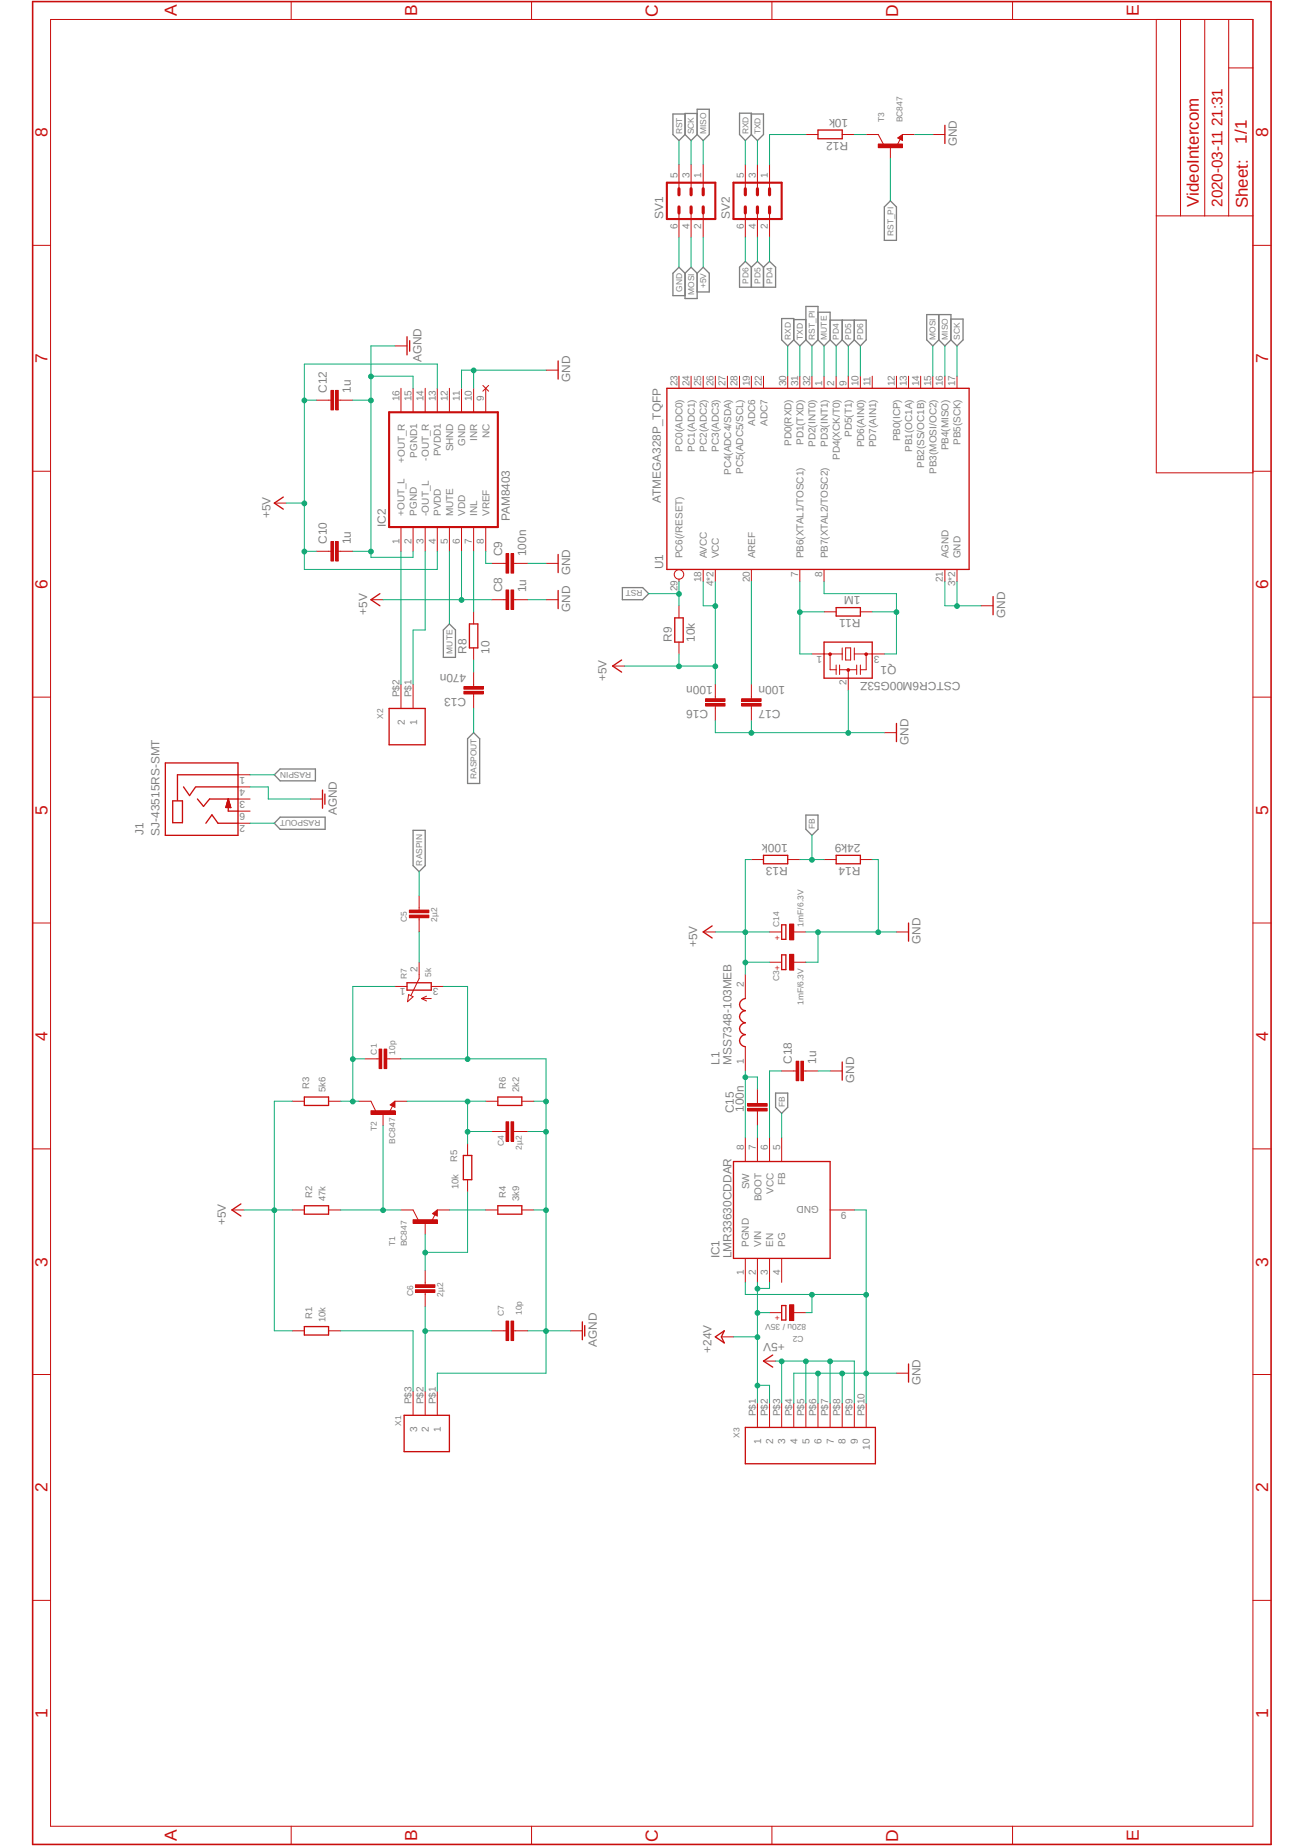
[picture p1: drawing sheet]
<svg xmlns="http://www.w3.org/2000/svg" width="210mm" height="297mm" viewBox="0 0 210 297" stroke-linecap="round" stroke-linejoin="round" font-family="sans-serif">
<path d="M5 0l199.8 297M204.9 0l-199.9 297" fill="none" stroke="#fff" stroke-width=".16"/>
<g fill="none" stroke="#808080" stroke-width=".21">
<path d="M110.2 18.3h-2v3.3l1 1 1-1M112.1 18.2h-1.9v3.4M112.1 17.6h1.9v4l-.9 1-1-1zM118.9 18.2h1.9v3.4l-1 1-.9-1zM120.8 18.3h2v3.3l-1 1-1-1M110.2 21.6l.9 1 1-1M143.2 32.3l.9 1v5.4h-1.9v-5.4zM110.2 43.9l-1-.9-1 .9v3.6h2M110.2 43.9v4.1h1.9v-4.1M110.2 43.9l.9-.9 1 .9M112.1 43.9l1-.9 .9 .9v3h-1.9M120.8 43v3.2"/>
<path d="M120.8 43l-1-1-.9 1v3.2h5.8v-3.2l-1-1-.9 1M120.8 43l1-1 1 1M122.8 43v3.2M125.7 51.2h1.9v3.5l-.9 .9-1-.9zM127.6 54.7l1 .9 1-.9M127.6 51.4h2M129.6 54.7v-5.4h1.9v5.4M129.6 54.7l1 .9 .9-.9M131.5 54.7l1 .9 1-.9M131.5 50.2h2v4.5M133.5 54.7l1 .9 .9-.9M133.5 51.5h5.8v3.2l-1 .9-.9-.9"/>
<path d="M135.4 51.5v3.2M135.4 54.7l1 .9 1-.9M137.4 51.5v3.2M151 54.7l.9 .9 1-.9M151 54.7l-1 .9-1-.9v-4.1h3.9v4.1M151 50.6v4.1M152.9 51.3h2v3.4l-1 .9-1-.9M100.1 94.5h3.2l1 1-1 .9h-3.2zM72.3 100.3l.9 1v4.4h-1.9v-4.4zM76.2 117.8l.9 1v7.2h-1.9v-7.2zM44.1 124.6l.9-.9h5.7v1.9h-5.7zM45 131.4h7.3v1.9h-7.3l-.9-.9z"/>
<path d="M66.4 133.5h2v5.7l-1 1-1-1zM129.6 131.1h1.9v2.2l-.9 1-1-1zM124.7 175.8h2v2.3l-1 .9-1-.9z"/>
</g>
<g fill="none" stroke="#c90d0c" stroke-width=".16">
<path d="M8.1 3.1h193.4v290.6h-193.4zM46.8 .3v2.8M85.5 .3v2.8M124.1 .3v2.8M162.8 .3v2.8M185.9 3.1v72.9h15.6M189.8 3.1v31.6M193.7 3.1v31.6M197.6 10.9h3.9M197.6 3.1v31.6M5.2 39.5h2.9M185.9 34.7h15.6"/>
<path d="M201.5 39.5h2.9M5.2 75.8h2.9M201.5 75.8h2.9M5.2 112.1h2.9M201.5 112.1h2.9M5.2 148.4h2.9M113.1 149.9h1.9M201.5 148.4h2.9M47 177.1h1.9M52.8 177.1h2M5.2 184.7h2.9M47 194.6h1.9"/>
<path d="M52.8 194.6h2M66.4 194.6l.8 1.5M69.6 195.2l.7-.6v.9zM69.9 195.3l-.4 1M201.5 184.7h2.9M47 214h1.9M52.8 214h2M116 215h1.9M5.2 221h2.9M201.5 221h2.9M5.2 257.3h2.9M201.5 257.3h2.9"/>
<path d="M46.8 293.7v2.9M85.5 293.7v2.9M124.1 293.7v2.9M162.8 293.7v2.9"/>
</g>
<path d="M5.2 .3h199.2v296.3h-199.2z" fill="none" stroke="#c90d0c" stroke-width=".25"/>
<path d="M114.5 148.9l-1.4 1 1.4 .9M48.9 176.4h3.9v1.4h-3.9zM48.9 193.9h3.9v1.3h-3.9zM69.9 195.2l.2-.1v.2l-.4-.1 .5-.4v.5M48.9 213.3h3.9v1.4h-3.9zM115 215l1.5-1-.5 1 .5 .9z" fill="none" stroke="#c90d0c" stroke-width=".21"/>
<path d="M66.4 196.1h3.9v.6h-3.9z" fill-rule="evenodd" fill="#c90d0c"/>
<path d="M59.6 177.1l.8 1.5M62.7 177.7l.8-.6v1zM63.1 177.8l-.4 1M64.5 194.6h1.9M66.4 196.1h3.9v.6h-3.9zM68.4 196.5v2M70.3 194.6h2" fill="none" stroke="#c90d0c" stroke-width=".16"/>
<path d="M63.1 177.7l.2-.2v.3l-.4-.1 .5-.5v.6" fill="none" stroke="#c90d0c" stroke-width=".21"/>
<path d="M59.6 178.6h3.9v.6h-3.9z" fill-rule="evenodd" fill="#c90d0c"/>
<g fill="none" stroke="#c90d0c" stroke-width=".16">
<path d="M109.2 26.5v3.9M109.2 34.2v3.9M111.1 26.5v3.9M111.1 34.2v3.9M113.1 26.5v3.9M113.1 34.2v3.9M63.5 55.6h1.9M87.8 59.5h1.9M50.9 64.3h2.3M53.2 62.8h.4v3.1h-.4zM54 62.8h.4v3.1h-.4zM54.4 64.3h2.3"/>
<path d="M64.5 62.4v3.9M66.4 62.4v3.9M68.4 62.4v3.9M70.3 62.4v3.9M72.3 62.4v3.9M74.2 62.4v3.9M76.2 62.4v3.9M77.6 62l1 .9M78.1 62.4v3.9M78.6 62l-1 .9M109.2 60.5v1.9M111.1 60.5v1.9"/>
<path d="M113.1 60.5v1.9M115 60.5v1.9M117 60.5v1.9M118.9 60.5v1.9M120.8 60.5v1.9M122.8 60.5v1.9M126.7 60.5v1.9M128.6 60.5v1.9M130.6 60.5v1.9M132.5 60.5v1.9M134.5 60.5v1.9M136.4 60.5v1.9"/>
<path d="M138.3 60.5v1.9M140.3 60.5v1.9M144.1 60.5v1.9M146.1 60.5v1.9M148 60.5v1.9M150 60.5v1.9M151.9 60.5v1.9M153.9 60.5v1.9M44.1 80.9h1.9M50.9 88.6h2.3M53.2 87.1h.4v3.1h-.4zM54 87.1h.4v3.1h-.4z"/>
<path d="M54.4 88.6h2.3M59.6 96.4h2M64.5 84.8v3.8M66.4 84.8v3.8M68.4 84.8v3.8M70.3 84.8v3.8M72.3 84.8v3.8M74.2 84.8v3.8M76.2 84.8v3.8M76.2 98.4v1.9M78.1 84.8v3.8M79.1 96.4h2.3"/>
<path d="M79.1 90.6h2.3M81.4 94.9h.4v3.1h-.4zM81.4 89h.4v3.2h-.4zM82.2 94.9h.4v3.1h-.4zM82.2 89h.4v3.2h-.4zM82.5 96.4h2.4M82.5 90.6h2.4M87.8 96.4h1.9M87.8 90.6h1.9M109.2 93.1v.4M109.2 97.4v2M113.1 91.6v1.9"/>
<path d="M115 91.6v1.9M120.8 91.6v1.9M128.6 91.6v1.9M132.5 91.6v1.9M132.5 98.4h2M138.3 98.4h2M151.9 91.6v1.9M153.9 91.6v1.9M157.7 97.4h2M74.6 110.4h3.1v.4h-3.1zM74.6 111.2h3.1v.4h-3.1zM76.2 104.2v1.9"/>
<path d="M76.2 108.1v2.3M76.2 111.6v2.3M98.5 107.1h2M109.2 103.3v1.9M113.5 112.4h3.1v.4h-3.1zM113.5 113.1h3.1v.4h-3.1zM115 110v2.4M115 113.5v2.4M119.3 112.4h3.1v.4h-3.1zM119.3 113.1h3.1v.4h-3.1zM120.8 110v2.4M120.8 113.5v2.4"/>
<path d="M132.5 105.2h2.9M133.5 105.2v2.5h1M134.5 106.9v1.6M135 107.7h2.8M135 106.9v1.6M135.4 104.2v1.9M136 104.2h.8v1.9h-.8zM136.4 107.7v1.4M137.4 105.2h2.9M137.4 104.2v1.9M137.8 106.9v1.6M138.3 106.9v1.6"/>
<path d="M139.3 105.2v2.5h-1M142.2 117.8h1.9M49.9 128.5h2M63.5 158.6h1.9M65.7 159.9l.7 .4-.9 .8zM65.8 146.3h3.2v.5h-3.2zM65.8 147.2h3.2v.4h-3.2zM67.4 144.1v2.3M67.4 147.5v2.4M67.4 154.7v2.7l-1.3 2.7M69.3 158.6h2M57.7 177.1h1.9"/>
<path d="M58.7 170.3h2.3M59.6 178.6h3.9v.6h-3.9zM61 168.7h.4v3.1h-.4zM61.6 179v2M61.8 168.7h.4v3.1h-.4zM62.1 170.3h2.4M63.5 177.1h1.9M67.8 160.6h1.5M67.8 160.6l.8 .4M68.6 160.2l-.8 .4M78.1 177.1h2M83.9 177.1h2"/>
<path d="M37.3 194.6h1.9M75.2 183.9v1.9M75.2 189.7v1.9M78.1 194.6h2M79.1 181.9h2.3M81.4 180.4h.4v3.1h-.4zM82.2 180.4h.4v3.1h-.4zM82.5 181.9h2.4M83.9 194.6h2M66.8 206.6h3.1v.4h-3.1zM66.8 207.4h3.1v.4h-3.1zM68.4 204.3v2.3"/>
<path d="M68.4 207.8v2.3M79.1 214h2.3M81.4 212.4h.4v3.2h-.4zM82.2 212.4h.4v3.2h-.4zM82.5 214h2.4M91.7 214h1.9M122.8 218.9h1.9M144.1 220.8h2"/>
<circle cx="109.2" cy="92.4" r=".76"/>
</g>
<g fill="none" stroke="#c90d0c" stroke-width=".42">
<path d="M53.4 62.8v3.1M54.2 62.8v3.1M53.4 87.1v3.1M54.2 87.1v3.1M81.6 89v3.2M81.6 94.9v3.1M82.4 89v3.2M82.4 94.9v3.1M74.6 110.6h3.1M74.6 111.4h3.1M113.5 112.6h3.1M113.5 113.3h3.1"/>
<path d="M119.3 112.6h3.1M119.3 113.3h3.1M65.8 146.6h3.2M65.8 147.4h3.2M61.2 168.7v3.1M62 168.7v3.1M81.6 180.4v3.1M82.4 180.4v3.1M66.8 206.8h3.1M66.8 207.6h3.1M81.6 212.4v3.2M82.4 212.4v3.2"/>
</g>
<g fill="none" stroke="#c90d0c" stroke-width=".21">
<path d="M65.4 54.1v3M65.9 54.8v1.7M89.7 58v3M45.6 79.9l-1.5 1 1.5 1M107.2 62.4h48.6v29.2h-48.6zM61.1 95.5l-1.5 .9 1.5 1M89.7 89.2v2.9M89.7 95v2.9M108.5 99.4h1.4v3.9h-1.4zM134.5 97.7h3.8v1.4h-3.8zM159.7 95.9v2.9M75.5 100.3h1.3v3.9h-1.3z"/>
<path d="M99.9 106.1l-1.4 1 1.4 1M132.5 103.3h7.8v5.8h-7.8zM144.1 116.3v3M51.9 127v3M52.2 127.7v1.6M65.4 158h3.9v1.2h-3.9zM80.1 176.4h3.8v1.4h-3.8zM38.7 193.6l-1.4 1 1.4 .9M74.5 185.8h1.4v3.9h-1.4zM80.1 193.9h3.8v1.3h-3.8zM93.6 212.6v2.8M94 213.1v1.7"/>
<path d="M124.2 217.9l-1.4 1 1.4 .9M146.1 219.3v2.9"/>
</g>
<path d="M107.2 29.4h7.8v5.8h-7.8zM62.6 66.3h17.5v18.5h-17.5z" fill="none" stroke="#c90d0c" stroke-width=".34"/>
<path d="M109.2 30.4v.9M109.2 33.3v.9M111.1 30.4v.9M111.1 33.3v.9M113.1 30.4v.9M113.1 33.3v.9" fill="none" stroke="#c90d0c" stroke-width=".51"/>
<circle cx="133.5" cy="105.2" r=".21" fill="#c90d0c"/>
<circle cx="133.5" cy="105.2" r=".21" fill="none" stroke="#c90d0c" stroke-width=".16"/>
<circle cx="139.3" cy="105.2" r=".21" fill="#c90d0c"/>
<circle cx="139.3" cy="105.2" r=".21" fill="none" stroke="#c90d0c" stroke-width=".16"/>
<circle cx="136.4" cy="107.7" r=".21" fill="#c90d0c"/>
<g fill="none" stroke="#c90d0c" stroke-width=".16">
<path d="M64.5 110v3.9M66.4 110v3.9M130.6 105.2h1.9M136.4 109.1v1.9M140.3 105.2h1.9M38.3 124.6h1.9M38.3 132.4h1.9M38.3 128.5h1.9M38.3 126.5h1.9M38.3 130.4h1.9M119.8 182.9v3.9M121.8 182.9v3.9"/>
<path d="M123.7 182.9v3.9M125.7 182.9v3.9M133.5 194.6h3.9M119.8 202.4v3.8M121.8 202.4v3.8M123.7 202.4v3.8M125.7 202.4v3.8M66.4 223.7v3.9M68.4 223.7v3.9M70.3 223.7v3.9M121.8 225.6v3.9M123.7 225.6v3.9"/>
<path d="M125.7 225.6v3.9M127.6 225.6v3.9M129.6 225.6v3.9M131.5 225.6v3.9M133.5 225.6v3.9M135.4 225.6v3.9M137.4 225.6v3.9M139.3 225.6v3.9"/>
<circle cx="136.4" cy="107.7" r=".21"/>
</g>
<g fill="none" stroke="#c90d0c" stroke-width=".21">
<path d="M62.6 113.9h5.8v5.9h-5.8zM26.6 122.7h11.7v11.6h-11.7zM27.8 128.8h1.5v3.5h-1.5zM29.5 126.5l1 1.4 1-1.4M31.5 126.5h6.8M31.7 128.5l1 1.2 1-1.2h4.6M33.1 132.4l1-1.4 1 1.4h3.2M36.4 129.4v.4M36.6 129v.8M36.7 128.5l.4 1.3h-.8zM36.7 128.5v1.9h1.6M36.8 128.9v.9"/>
<path d="M37 129.4v.4M37.1 129.8v.1M38.3 124.6h-9.8v4.1M117.9 186.8h15.6v15.6h-15.6zM125.7 209.9h.7v2.4h-.7zM65 227.6h7.3v5.8h-7.3zM119.8 229.5h21v5.9h-21z"/>
</g>
<path d="M127 209.8h.6v2.5h-.6z" fill-rule="evenodd" fill="#c90d0c"/>
<path d="M123.7 211.1h2M127 209.8h.6v2.5h-.6zM127.6 211.1h2" fill="none" stroke="#c90d0c" stroke-width=".16"/>
<path d="M125.7 153.5h.7v2.4h-.7z" fill="none" stroke="#c90d0c" stroke-width=".21"/>
<path d="M127 153.5h.6v2.5h-.6z" fill-rule="evenodd" fill="#c90d0c"/>
<path d="M123.7 154.7h2M127 153.5h.6v2.5h-.6zM127.6 154.7h2" fill="none" stroke="#c90d0c" stroke-width=".16"/>
<path d="M125.7 148.7h.7v2.3h-.7z" fill="none" stroke="#c90d0c" stroke-width=".21"/>
<path d="M127 148.6h.6v2.5h-.6z" fill-rule="evenodd" fill="#c90d0c"/>
<path d="M141.2 21.6l.8 1.6M144.4 22.2l.7-.6v1zM144.7 22.4l-.4 .9M123.7 149.9h2M127 148.6h.6v2.5h-.6zM127.6 149.9h2M144.1 149.9h2" fill="none" stroke="#c90d0c" stroke-width=".16"/>
<path d="M144.7 22.2l.2-.1v.3l-.4-.2 .5-.4v.6M146.1 148.4v2.9" fill="none" stroke="#c90d0c" stroke-width=".21"/>
<path d="M141.2 23.2h3.9v.5h-3.9z" fill-rule="evenodd" fill="#c90d0c"/>
<g fill="none" stroke="#c90d0c" stroke-width=".16">
<path d="M119.8 26.5v3.9M119.8 34.2v3.9M121.8 26.5v3.9M121.8 34.2v3.9M123.7 26.5v3.9M123.7 34.2v3.9M129.6 21.6h1.9M135.4 21.6h2M139.3 21.6h1.9M141.2 23.2h3.9v.5h-3.9zM143.2 23.5v2M145.1 21.6h2"/>
<path d="M150 21.6h1.9M120.8 138.2h2M126.7 138.2h1.9M132.5 138.2h2M138.3 138.2h2M119.8 156.7v3.9M119.8 168.3v3.9M120.2 178.2h3.2v.4h-3.2zM120.2 177.5h3.2v.4h-3.2zM121.8 175.1v2.4M121.8 178.6v2.4M125.7 172.2h2.3"/>
<path d="M128 170.6h.4v3.2h-.4zM128.8 170.6h.4v3.2h-.4zM129.2 172.2h2.3M133.5 172.2h1.9"/>
</g>
<path d="M131.5 20.9h3.9v1.4h-3.9zM151.9 20.2v2.9M122.8 137.5h3.9v1.4h-3.9zM134.5 137.5h3.8v1.4h-3.8zM119.8 160.6a.97 .97 0 0 0-.9 .9 .97 .97 0 0 0 .9 1 .97 .97 0 0 0-.9 1 .97 .97 0 0 0 .9 1 .95 .95 0 0 0-.9 .9 .95 .95 0 0 0 .9 1 .97 .97 0 0 0-.9 .9 .97 .97 0 0 0 .9 1M135.4 170.8v2.9" fill="none" stroke="#c90d0c" stroke-width=".21"/>
<path d="M120.2 178.4h3.2M120.2 177.7h3.2M128.2 170.6v3.2M129 170.6v3.2" fill="none" stroke="#c90d0c" stroke-width=".42"/>
<path d="M117.9 29.4h7.8v5.8h-7.8z" fill="none" stroke="#c90d0c" stroke-width=".34"/>
<path d="M119.8 30.4v.9M119.8 33.3v.9M121.8 30.4v.9M121.8 33.3v.9M123.7 30.4v.9M123.7 33.3v.9" fill="none" stroke="#c90d0c" stroke-width=".51"/>
<path d="M74.2 62.4v-2.9h2v2.9" fill="none" stroke="#0dab76" stroke-width=".16"/>
<circle cx="76.2" cy="59.6" r=".38" fill="#0dab76"/>
<g fill="none" stroke="#0dab76" stroke-width=".16">
<path d="M76.2 59.5h11.6M84.9 90.6h2.9M84.9 96.4h2.9M115 115.9v1.9h27.2M120.8 115.9v1.9"/>
<circle cx="76.2" cy="59.6" r=".38"/>
</g>
<circle cx="120.8" cy="117.9" r=".38" fill="#0dab76"/>
<g fill="none" stroke="#0dab76" stroke-width=".16">
<path d="M136.4 111v6.8"/>
<circle cx="120.8" cy="117.9" r=".38"/>
</g>
<circle cx="136.4" cy="117.9" r=".38" fill="#0dab76"/>
<g fill="none" stroke="#0dab76" stroke-width=".16">
<path d="M151.9 93.5v3.9h5.8M153.9 93.5v3.9"/>
<circle cx="136.4" cy="117.9" r=".38"/>
</g>
<circle cx="153.9" cy="97.5" r=".38" fill="#0dab76"/>
<g fill="none" stroke="#0dab76" stroke-width=".16">
<path d="M127.6 225.6v-4.8h3.9v4.8M139.3 220.8h4.8"/>
<circle cx="153.9" cy="97.5" r=".38"/>
</g>
<circle cx="131.5" cy="220.9" r=".38" fill="#0dab76"/>
<g fill="none" stroke="#0dab76" stroke-width=".16">
<path d="M131.5 220.8h3.9v4.8"/>
<circle cx="131.5" cy="220.9" r=".38"/>
</g>
<circle cx="135.4" cy="220.9" r=".38" fill="#0dab76"/>
<g fill="none" stroke="#0dab76" stroke-width=".16">
<path d="M135.4 220.8h3.9"/>
<circle cx="135.4" cy="220.9" r=".38"/>
</g>
<circle cx="139.3" cy="220.9" r=".38" fill="#0dab76"/>
<g fill="none" stroke="#0dab76" stroke-width=".16">
<path d="M119.8 206.2v2h19.5v17.4"/>
<circle cx="139.3" cy="220.9" r=".38"/>
</g>
<circle cx="139.3" cy="208.2" r=".38" fill="#0dab76"/>
<g fill="none" stroke="#0dab76" stroke-width=".16">
<path d="M137.4 194.6h1.9v13.6M130.6 208.2v2.9h-1"/>
<circle cx="139.3" cy="208.2" r=".38"/>
</g>
<circle cx="130.6" cy="208.2" r=".38" fill="#0dab76"/>
<g fill="none" stroke="#0dab76" stroke-width=".16">
<path d="M129.6 149.9h1.9v4.8h-1.9"/>
<circle cx="130.6" cy="208.2" r=".38"/>
</g>
<circle cx="131.5" cy="149.9" r=".38" fill="#0dab76"/>
<g fill="none" stroke="#0dab76" stroke-width=".16">
<path d="M140.3 138.2h.9v11.7M131.5 149.9h12.6"/>
<circle cx="131.5" cy="149.9" r=".38"/>
</g>
<circle cx="141.2" cy="149.9" r=".38" fill="#0dab76"/>
<g fill="none" stroke="#0dab76" stroke-width=".16">
<path d="M109.2 38.1v4.9M147.1 21.6h2.9M47 177.1h-2.9v36.9M131.5 172.2h2M44.1 194.6h2.9"/>
<circle cx="141.2" cy="149.9" r=".38"/>
</g>
<circle cx="44.1" cy="194.6" r=".38" fill="#0dab76"/>
<g fill="none" stroke="#0dab76" stroke-width=".16">
<path d="M39.2 194.6h4.9M44.1 214h2.9M124.7 218.9h12.7M125.7 218.9v6.7"/>
<circle cx="44.1" cy="194.6" r=".38"/>
</g>
<circle cx="125.7" cy="218.9" r=".38" fill="#0dab76"/>
<g fill="none" stroke="#0dab76" stroke-width=".16">
<path d="M129.6 218.9v6.7"/>
<circle cx="125.7" cy="218.9" r=".38"/>
</g>
<circle cx="129.6" cy="218.9" r=".38" fill="#0dab76"/>
<g fill="none" stroke="#0dab76" stroke-width=".16">
<path d="M133.5 218.9v6.7M137.4 218.9v6.7"/>
<circle cx="129.6" cy="218.9" r=".38"/>
</g>
<circle cx="133.5" cy="218.9" r=".38" fill="#0dab76"/>
<g fill="none" stroke="#0dab76" stroke-width=".16">
<path d="M70.3 62.4v-3.9h-21.4v22.4h-2.9M48.9 88.6v3h21.4v-3"/>
<circle cx="133.5" cy="218.9" r=".38"/>
</g>
<circle cx="48.9" cy="80.9" r=".38" fill="#0dab76"/>
<g fill="none" stroke="#0dab76" stroke-width=".16">
<path d="M48.9 80.9v7.7h2"/>
<circle cx="48.9" cy="80.9" r=".38"/>
</g>
<circle cx="48.9" cy="88.7" r=".38" fill="#0dab76"/>
<g fill="none" stroke="#0dab76" stroke-width=".16">
<path d="M48.9 64.3h2"/>
<circle cx="48.9" cy="88.7" r=".38"/>
</g>
<circle cx="48.9" cy="64.4" r=".38" fill="#0dab76"/>
<g fill="none" stroke="#0dab76" stroke-width=".16">
<path d="M61.6 96.4h17.5M74.2 88.6v7.8"/>
<circle cx="48.9" cy="64.4" r=".38"/>
</g>
<circle cx="74.2" cy="96.5" r=".38" fill="#0dab76"/>
<g fill="none" stroke="#0dab76" stroke-width=".16">
<path d="M100.5 107.1h14.5M109.2 105.2v1.9"/>
<circle cx="74.2" cy="96.5" r=".38"/>
</g>
<circle cx="109.2" cy="107.1" r=".38" fill="#0dab76"/>
<g fill="none" stroke="#0dab76" stroke-width=".16">
<path d="M115 93.5v16.5"/>
<circle cx="109.2" cy="107.1" r=".38"/>
</g>
<circle cx="115" cy="107.1" r=".38" fill="#0dab76"/>
<g fill="none" stroke="#0dab76" stroke-width=".16">
<path d="M113.1 93.5v3.9h1.9"/>
<circle cx="115" cy="107.1" r=".38"/>
</g>
<circle cx="115" cy="97.5" r=".38" fill="#0dab76"/>
<g fill="none" stroke="#0dab76" stroke-width=".16">
<path d="M120.8 138.2h-1v18.5M119.8 149.9h3.9M119.8 154.7h3.9"/>
<circle cx="115" cy="97.5" r=".38"/>
</g>
<circle cx="119.8" cy="154.8" r=".38" fill="#0dab76"/>
<circle cx="119.8" cy="154.8" r=".38" fill="none" stroke="#0dab76" stroke-width=".16"/>
<circle cx="119.8" cy="149.9" r=".38" fill="#0dab76"/>
<g fill="none" stroke="#0dab76" stroke-width=".16">
<path d="M113.1 38.1v4.9M115 149.9h4.8M54.8 194.6h9.7M61.6 181v13.6"/>
<circle cx="119.8" cy="149.9" r=".38"/>
</g>
<circle cx="61.6" cy="194.6" r=".38" fill="#0dab76"/>
<g fill="none" stroke="#0dab76" stroke-width=".16">
<path d="M54.8 177.1h2.9M58.7 170.3h-2v6.8"/>
<circle cx="61.6" cy="194.6" r=".38"/>
</g>
<circle cx="56.7" cy="177.1" r=".38" fill="#0dab76"/>
<g fill="none" stroke="#0dab76" stroke-width=".16">
<path d="M63.5 158.6h-6.8v11.7"/>
<circle cx="56.7" cy="177.1" r=".38"/>
</g>
<circle cx="56.7" cy="170.3" r=".38" fill="#0dab76"/>
<g fill="none" stroke="#0dab76" stroke-width=".16">
<path d="M65.4 177.1h12.7M75.2 177.1v6.8"/>
<circle cx="56.7" cy="170.3" r=".38"/>
</g>
<circle cx="75.2" cy="177.1" r=".38" fill="#0dab76"/>
<g fill="none" stroke="#0dab76" stroke-width=".16">
<path d="M75.2 181.9h3.9"/>
<circle cx="75.2" cy="177.1" r=".38"/>
</g>
<circle cx="75.2" cy="182" r=".38" fill="#0dab76"/>
<g fill="none" stroke="#0dab76" stroke-width=".16">
<path d="M68.4 198.5v5.8M75.2 191.6v9.8h-6.8"/>
<circle cx="75.2" cy="182" r=".38"/>
</g>
<circle cx="68.4" cy="201.4" r=".38" fill="#0dab76"/>
<g fill="none" stroke="#0dab76" stroke-width=".16">
<path d="M67.4 149.9v4.8M72.3 194.6h5.8M68.4 214h10.7M68.4 210.1v13.6"/>
<circle cx="68.4" cy="201.4" r=".38"/>
</g>
<circle cx="68.4" cy="214" r=".38" fill="#0dab76"/>
<g fill="none" stroke="#0dab76" stroke-width=".16">
<path d="M119.8 22.6v3.9M121.8 22.6v3.9M126.7 55.6v4.9M128.6 55.6v4.9M132.5 55.6v4.9M72.3 88.6v11.7M76.2 88.6v9.8M78.1 88.6v2h1M128.6 93.5v11.7h2M128.6 98.4h3.9M76.2 106.1v2M54.8 214h11.6v9.7"/>
<circle cx="68.4" cy="214" r=".38"/>
</g>
<circle cx="128.6" cy="98.4" r=".38" fill="#0dab76"/>
<g fill="none" stroke="#0dab76" stroke-width=".16">
<path d="M132.5 93.5v2h11.6v9.7h-1.9M140.3 98.4h3.8"/>
<circle cx="128.6" cy="98.4" r=".38"/>
</g>
<circle cx="144.1" cy="98.4" r=".38" fill="#0dab76"/>
<g fill="none" stroke="#0dab76" stroke-width=".16">
<path d="M111.1 38.1v4.9M113.1 22.6v3.9M150 55.6v4.9M151.9 55.6v4.9M120.8 93.5v16.5M40.2 124.6h3.9M67.4 140.2v3.9M85.9 194.6h1.9v19.4M84.9 214h6.8"/>
<circle cx="144.1" cy="98.4" r=".38"/>
</g>
<circle cx="87.8" cy="214" r=".38" fill="#0dab76"/>
<circle cx="87.8" cy="214" r=".38" fill="none" stroke="#0dab76" stroke-width=".16"/>
<circle cx="87.8" cy="194.6" r=".38" fill="#0dab76"/>
<g fill="none" stroke="#0dab76" stroke-width=".16">
<path d="M84.9 181.9h2.9v12.7"/>
<circle cx="87.8" cy="194.6" r=".38"/>
</g>
<circle cx="87.8" cy="182" r=".38" fill="#0dab76"/>
<g fill="none" stroke="#0dab76" stroke-width=".16">
<path d="M85.9 177.1h1.9v4.8"/>
<circle cx="87.8" cy="182" r=".38"/>
</g>
<circle cx="87.8" cy="177.1" r=".38" fill="#0dab76"/>
<g fill="none" stroke="#0dab76" stroke-width=".16">
<path d="M71.3 158.6h3.9v11.7M64.5 170.3h23.3"/>
<circle cx="87.8" cy="177.1" r=".38"/>
</g>
<circle cx="75.2" cy="170.3" r=".38" fill="#0dab76"/>
<g fill="none" stroke="#0dab76" stroke-width=".16">
<path d="M63.5 55.6h-3.9v34h6.8v-1M59.6 60.5h6.8v1.9M87.8 170.3v6.8M87.8 214v6.8h-17.5v2.9"/>
<circle cx="75.2" cy="170.3" r=".38"/>
</g>
<circle cx="59.6" cy="60.5" r=".38" fill="#0dab76"/>
<g fill="none" stroke="#0dab76" stroke-width=".16">
<path d="M56.7 64.3h2.9"/>
<circle cx="59.6" cy="60.5" r=".38"/>
</g>
<circle cx="59.6" cy="64.4" r=".38" fill="#0dab76"/>
<g fill="none" stroke="#0dab76" stroke-width=".16">
<path d="M56.7 88.6h2.9"/>
<circle cx="59.6" cy="64.4" r=".38"/>
</g>
<circle cx="59.6" cy="88.7" r=".38" fill="#0dab76"/>
<g fill="none" stroke="#0dab76" stroke-width=".16">
<path d="M76.2 113.9v3.9M40.2 126.5h2.9v2h6.8M40.2 132.4h3.9M119.8 172.2v10.7M119.8 173.2h2v1.9"/>
<circle cx="59.6" cy="88.7" r=".38"/>
</g>
<circle cx="119.8" cy="173.2" r=".38" fill="#0dab76"/>
<g fill="none" stroke="#0dab76" stroke-width=".16">
<path d="M117.9 215h3.9v10.6M121.8 222.8h1.9v2.8"/>
<circle cx="119.8" cy="173.2" r=".38"/>
</g>
<circle cx="121.8" cy="222.8" r=".38" fill="#0dab76"/>
<g fill="none" stroke="#0dab76" stroke-width=".16">
<path d="M121.8 206.2v1"/>
<circle cx="121.8" cy="222.8" r=".38"/>
</g>
<circle cx="121.8" cy="215" r=".38" fill="#0dab76"/>
<g fill="none" stroke="#0dab76" stroke-width=".16">
<path d="M121.8 207.2v7.8M121.8 211.1h1.9"/>
<circle cx="121.8" cy="215" r=".38"/>
</g>
<circle cx="121.8" cy="211.1" r=".38" fill="#0dab76"/>
<g fill="none" stroke="#0dab76" stroke-width=".16">
<path d="M123.7 206.2v1h-1.9"/>
<circle cx="121.8" cy="211.1" r=".38"/>
</g>
<circle cx="121.8" cy="207.2" r=".38" fill="#0dab76"/>
<g fill="none" stroke="#0dab76" stroke-width=".16">
<path d="M129.6 21.6h-5.9v4.9M137.4 21.6h1.9M68.4 88.6v12.7h-2v8.7M128.6 138.2h3.9M130.6 134.3v3.9M125.7 179v3.9M121.8 181v1.9"/>
<circle cx="121.8" cy="207.2" r=".38"/>
</g>
<circle cx="130.6" cy="138.3" r=".38" fill="#0dab76"/>
<g fill="none" stroke="#0dab76" stroke-width=".16">
<path d="M109.2 22.6v3.9M111.1 22.6v3.9M143.2 25.5v6.8M130.6 55.6v4.9M153.9 55.6v4.9M104.3 95.5h4.9M109.2 93.5v3.9M125.7 172.2h-2v10.7"/>
<circle cx="130.6" cy="138.3" r=".38"/>
</g>
<circle cx="109.2" cy="95.5" r=".38" fill="#0dab76"/>
<g fill="none" stroke="#0dab76" stroke-width=".16">
<path d="M119.8 38.1v3.9M121.8 38.1v3.9M123.7 38.1v3.9M134.5 55.6v4.9M136.4 55.6v4.9M138.3 55.6v4.9M64.5 88.6v21.4"/>
<circle cx="109.2" cy="95.5" r=".38"/>
</g>
<g font-size="2.8" fill="#c90d0c">
<text x="28.5" y="2.6" transform="rotate(-90 28.5 2.6)">A</text>
<text x="67.1" y="2.6" transform="rotate(-90 67.1 2.6)">B</text>
<text x="105.8" y="2.7" transform="rotate(-90 105.8 2.7)">C</text>
<text x="144.4" y="2.7" transform="rotate(-90 144.4 2.7)">D</text>
<text x="183.1" y="2.6" transform="rotate(-90 183.1 2.6)">E</text>
<text x="7.7" y="22.1" transform="rotate(-90 7.7 22.1)">8</text>
<text x="203.9" y="22.1" transform="rotate(-90 203.9 22.1)">8</text>
<text x="7.7" y="58.4" transform="rotate(-90 7.7 58.4)">7</text>
<text x="203.9" y="58.4" transform="rotate(-90 203.9 58.4)">7</text>
<text x="7.7" y="94.7" transform="rotate(-90 7.7 94.7)">6</text>
<text x="203.9" y="94.7" transform="rotate(-90 203.9 94.7)">6</text>
<text x="7.7" y="131" transform="rotate(-90 7.7 131)">5</text>
<text x="203.9" y="131" transform="rotate(-90 203.9 131)">5</text>
<text x="7.7" y="167.3" transform="rotate(-90 7.7 167.3)">4</text>
<text x="203.9" y="167.3" transform="rotate(-90 203.9 167.3)">4</text>
<text x="7.7" y="203.7" transform="rotate(-90 7.7 203.7)">3</text>
<text x="203.9" y="203.7" transform="rotate(-90 203.9 203.7)">3</text>
<text x="7.7" y="239.9" transform="rotate(-90 7.7 239.9)">2</text>
<text x="203.9" y="239.9" transform="rotate(-90 203.9 239.9)">2</text>
<text x="7.7" y="276.3" transform="rotate(-90 7.7 276.3)">1</text>
<text x="203.9" y="276.3" transform="rotate(-90 203.9 276.3)">1</text>
<text x="28.5" y="296.1" transform="rotate(-90 28.5 296.1)">A</text>
<text x="67.1" y="296.1" transform="rotate(-90 67.1 296.1)">B</text>
<text x="105.8" y="296.2" transform="rotate(-90 105.8 296.2)">C</text>
<text x="144.4" y="296.2" transform="rotate(-90 144.4 296.2)">D</text>
<text x="183.1" y="296.1" transform="rotate(-90 183.1 296.1)">E</text>
</g>
<g font-size="2.7" fill="#c90d0c">
<text x="200.5" y="23.1" transform="rotate(-90 200.5 23.1)">1/1</text>
<text x="192.7" y="33.3" transform="rotate(-90 192.7 33.3)">VideoIntercom</text>
<text x="200.6" y="33.5" transform="rotate(-90 200.6 33.5)">Sheet:</text>
</g>
<text font-size="2.5" fill="#c90d0c" x="196.6" y="33.3" transform="rotate(-90 196.6 33.3)">2020-03-11 21:31</text>
<g font-size="1.9" fill="#808080">
<text x="136.4" y="19.1" transform="rotate(-180 136.4 19.1)">10k</text>
<text x="136.4" y="22.8" transform="rotate(-180 136.4 22.8)">R12</text>
<text x="153.9" y="23.5" transform="rotate(-90 153.9 23.5)">GND</text>
<text x="106.6" y="35.2" transform="rotate(-90 106.6 35.2)">SV1</text>
<text x="117.3" y="35.2" transform="rotate(-90 117.3 35.2)">SV2</text>
<text x="67.8" y="58.2" transform="rotate(-90 67.8 58.2)">AGND</text>
<text x="52.5" y="63.2" transform="rotate(-90 52.5 63.2)">C12</text>
<text x="56.4" y="63.2" transform="rotate(-90 56.4 63.2)">1u</text>
<text x="91.7" y="61.5" transform="rotate(-90 91.7 61.5)">GND</text>
<text x="43.5" y="83.4" transform="rotate(-90 43.5 83.4)">+5V</text>
<text x="82" y="83.8" transform="rotate(-90 82 83.8)">PAM8403</text>
<text x="106.3" y="80.9" transform="rotate(-90 106.3 80.9)">ATMEGA328P_TQFP</text>
<text x="52.5" y="87.5" transform="rotate(-90 52.5 87.5)">C10</text>
<text x="56.4" y="87.5" transform="rotate(-90 56.4 87.5)">1u</text>
<text x="62.1" y="84.7" transform="rotate(-90 62.1 84.7)">IC2</text>
<text x="80.7" y="89.4" transform="rotate(-90 80.7 89.4)">C9</text>
<text x="84.6" y="89.4" transform="rotate(-90 84.6 89.4)">100n</text>
<text x="80.7" y="95.2" transform="rotate(-90 80.7 95.2)">C8</text>
<text x="84.6" y="95.2" transform="rotate(-90 84.6 95.2)">1u</text>
<text x="91.7" y="92.5" transform="rotate(-90 91.7 92.5)">GND</text>
<text x="106.6" y="91.6" transform="rotate(-90 106.6 91.6)">U1</text>
<text x="138.3" y="95.8" transform="rotate(-180 138.3 95.8)">1M</text>
<text x="59.1" y="98.9" transform="rotate(-90 59.1 98.9)">+5V</text>
<text x="91.7" y="98.4" transform="rotate(-90 91.7 98.4)">GND</text>
<text x="138.3" y="99.5" transform="rotate(-180 138.3 99.5)">R11</text>
<text x="161.6" y="99.4" transform="rotate(-90 161.6 99.4)">GND</text>
<text x="75" y="105.2" transform="rotate(-90 75 105.2)">R8</text>
<text x="78.7" y="105.2" transform="rotate(-90 78.7 105.2)">10</text>
<text x="108" y="103.2" transform="rotate(-90 108 103.2)">R9</text>
<text x="111.7" y="103.2" transform="rotate(-90 111.7 103.2)">10k</text>
<text x="144.1" y="107.1" transform="rotate(-180 144.1 107.1)">Q1</text>
<text x="75" y="108.4" transform="rotate(-180 75 108.4)">470n</text>
<text x="75" y="112.3" transform="rotate(-180 75 112.3)">C13</text>
<text x="97.5" y="109.6" transform="rotate(-90 97.5 109.6)">+5V</text>
<text x="114.6" y="110.3" transform="rotate(-180 114.6 110.3)">100n</text>
<text x="126.2" y="110.3" transform="rotate(-180 126.2 110.3)">100n</text>
<text x="154.4" y="109.6" transform="rotate(-180 154.4 109.6)">CSTCR6M00G53Z</text>
<text x="113.9" y="114.2" transform="rotate(-180 113.9 114.2)">C16</text>
<text x="125.5" y="114.2" transform="rotate(-180 125.5 114.2)">C17</text>
<text x="146.1" y="119.8" transform="rotate(-90 146.1 119.8)">GND</text>
<text x="54.2" y="131.1" transform="rotate(-90 54.2 131.1)">AGND</text>
<text x="23.1" y="134.3" transform="rotate(-90 23.1 134.3)">J1</text>
<text x="25.7" y="134.4" transform="rotate(-90 25.7 134.4)">SJ-43515RS-SMT</text>
<text x="126.7" y="135.7" transform="rotate(-180 126.7 135.7)">100k</text>
<text x="138.3" y="135.7" transform="rotate(-180 138.3 135.7)">24k9</text>
<text x="126.7" y="139.4" transform="rotate(-180 126.7 139.4)">R13</text>
<text x="138.3" y="139.4" transform="rotate(-180 138.3 139.4)">R14</text>
<text x="112.1" y="152.3" transform="rotate(-90 112.1 152.3)">+5V</text>
<text x="148" y="151.8" transform="rotate(-90 148 151.8)">GND</text>
<text x="115.7" y="171.2" transform="rotate(-90 115.7 171.2)">L1</text>
<text x="117.6" y="171.2" transform="rotate(-90 117.6 171.2)">MSS7348-103MEB</text>
<text x="127.3" y="171.1" transform="rotate(-90 127.3 171.1)">C18</text>
<text x="131.2" y="171.1" transform="rotate(-90 131.2 171.1)">1u</text>
<text x="118" y="179" transform="rotate(-90 118 179)">C15</text>
<text x="119.6" y="178.8" transform="rotate(-90 119.6 178.8)">100n</text>
<text x="137.4" y="174.2" transform="rotate(-90 137.4 174.2)">GND</text>
<text x="36.3" y="197" transform="rotate(-90 36.3 197)">+5V</text>
<text x="115.7" y="202.4" transform="rotate(-90 115.7 202.4)">IC1</text>
<text x="117.6" y="202.4" transform="rotate(-90 117.6 202.4)">LMR33630CDDAR</text>
<text x="126.2" y="215.9" transform="rotate(-180 126.2 215.9)">+5V</text>
<text x="96" y="216.6" transform="rotate(-90 96 216.6)">AGND</text>
<text x="114.4" y="217.5" transform="rotate(-90 114.4 217.5)">+24V</text>
<text x="148" y="222.8" transform="rotate(-90 148 222.8)">GND</text>
</g>
<g font-size="1.6" fill="#808080">
<text x="108.9" y="28.6" transform="rotate(-90 108.9 28.6)">5</text>
<text x="110.9" y="28.6" transform="rotate(-90 110.9 28.6)">3</text>
<text x="112.8" y="28.6" transform="rotate(-90 112.8 28.6)">1</text>
<text x="119.6" y="28.6" transform="rotate(-90 119.6 28.6)">5</text>
<text x="121.5" y="28.6" transform="rotate(-90 121.5 28.6)">3</text>
<text x="123.5" y="28.6" transform="rotate(-90 123.5 28.6)">1</text>
<text x="108.9" y="36.9" transform="rotate(-90 108.9 36.9)">6</text>
<text x="110.9" y="36.9" transform="rotate(-90 110.9 36.9)">4</text>
<text x="112.8" y="36.9" transform="rotate(-90 112.8 36.9)">2</text>
<text x="119.6" y="36.9" transform="rotate(-90 119.6 36.9)">6</text>
<text x="121.5" y="36.9" transform="rotate(-90 121.5 36.9)">4</text>
<text x="123.5" y="36.9" transform="rotate(-90 123.5 36.9)">2</text>
<text x="64.2" y="64.5" transform="rotate(-90 64.2 64.5)">16</text>
<text x="66.2" y="64.5" transform="rotate(-90 66.2 64.5)">15</text>
<text x="68.1" y="64.5" transform="rotate(-90 68.1 64.5)">14</text>
<text x="70.1" y="64.5" transform="rotate(-90 70.1 64.5)">13</text>
<text x="72" y="64.5" transform="rotate(-90 72 64.5)">12</text>
<text x="74" y="64.5" transform="rotate(-90 74 64.5)">11</text>
<text x="75.9" y="64.5" transform="rotate(-90 75.9 64.5)">10</text>
<text x="77.8" y="64.5" transform="rotate(-90 77.8 64.5)">9</text>
<text x="108.9" y="62.1" transform="rotate(-90 108.9 62.1)">23</text>
<text x="110.9" y="62.1" transform="rotate(-90 110.9 62.1)">24</text>
<text x="112.8" y="62.1" transform="rotate(-90 112.8 62.1)">25</text>
<text x="114.7" y="62.1" transform="rotate(-90 114.7 62.1)">26</text>
<text x="116.7" y="62.1" transform="rotate(-90 116.7 62.1)">27</text>
<text x="118.6" y="62.1" transform="rotate(-90 118.6 62.1)">28</text>
<text x="120.6" y="62.1" transform="rotate(-90 120.6 62.1)">19</text>
<text x="122.5" y="62.1" transform="rotate(-90 122.5 62.1)">22</text>
<text x="126.4" y="62.1" transform="rotate(-90 126.4 62.1)">30</text>
<text x="128.3" y="62.1" transform="rotate(-90 128.3 62.1)">31</text>
<text x="130.3" y="62.1" transform="rotate(-90 130.3 62.1)">32</text>
<text x="132.2" y="62.1" transform="rotate(-90 132.2 62.1)">1</text>
<text x="134.1" y="62.1" transform="rotate(-90 134.1 62.1)">2</text>
<text x="136.1" y="62.1" transform="rotate(-90 136.1 62.1)">9</text>
<text x="138" y="62.1" transform="rotate(-90 138 62.1)">10</text>
<text x="140" y="62.1" transform="rotate(-90 140 62.1)">11</text>
<text x="143.9" y="62.1" transform="rotate(-90 143.9 62.1)">12</text>
<text x="145.8" y="62.1" transform="rotate(-90 145.8 62.1)">13</text>
<text x="147.8" y="62.1" transform="rotate(-90 147.8 62.1)">14</text>
<text x="149.7" y="62.1" transform="rotate(-90 149.7 62.1)">15</text>
<text x="151.6" y="62.1" transform="rotate(-90 151.6 62.1)">16</text>
<text x="153.6" y="62.1" transform="rotate(-90 153.6 62.1)">17</text>
<text x="74.8" y="71.7" transform="rotate(-90 74.8 71.7)">GND</text>
<text x="76.7" y="70.9" transform="rotate(-90 76.7 70.9)">INR</text>
<text x="78.7" y="70.4" transform="rotate(-90 78.7 70.4)">NC</text>
<text x="121.4" y="68.4" transform="rotate(-90 121.4 68.4)">ADC6</text>
<text x="123.4" y="68.4" transform="rotate(-90 123.4 68.4)">ADC7</text>
<text x="127.2" y="71.7" transform="rotate(-90 127.2 71.7)">PD0(RXD)</text>
<text x="129.2" y="71.6" transform="rotate(-90 129.2 71.6)">PD1(TXD)</text>
<text x="131.1" y="71.9" transform="rotate(-90 131.1 71.9)">PD2(INT0)</text>
<text x="133.1" y="71.9" transform="rotate(-90 133.1 71.9)">PD3(INT1)</text>
<text x="137" y="70.3" transform="rotate(-90 137 70.3)">PD5(T1)</text>
<text x="138.9" y="72" transform="rotate(-90 138.9 72)">PD6(AIN0)</text>
<text x="140.9" y="72" transform="rotate(-90 140.9 72)">PD7(AIN1)</text>
<text x="144.7" y="71" transform="rotate(-90 144.7 71)">PB0(ICP)</text>
<text x="154.5" y="71.6" transform="rotate(-90 154.5 71.6)">PB5(SCK)</text>
<text x="65.1" y="74.5" transform="rotate(-90 65.1 74.5)">+OUT_R</text>
<text x="67.1" y="73.6" transform="rotate(-90 67.1 73.6)">PGND1</text>
<text x="69" y="74.1" transform="rotate(-90 69 74.1)">-OUT_R</text>
<text x="70.9" y="73.4" transform="rotate(-90 70.9 73.4)">PVDD1</text>
<text x="72.9" y="72.6" transform="rotate(-90 72.9 72.6)">SHND</text>
<text x="109.8" y="72.6" transform="rotate(-90 109.8 72.6)">PC0(ADC0)</text>
<text x="111.7" y="72.6" transform="rotate(-90 111.7 72.6)">PC1(ADC1)</text>
<text x="113.7" y="72.6" transform="rotate(-90 113.7 72.6)">PC2(ADC2)</text>
<text x="115.6" y="72.6" transform="rotate(-90 115.6 72.6)">PC3(ADC3)</text>
<text x="117.6" y="76.4" transform="rotate(-90 117.6 76.4)">PC4(ADC4/SDA)</text>
<text x="119.5" y="76.2" transform="rotate(-90 119.5 76.2)">PC5(ADC5/SCL)</text>
<text x="135" y="74" transform="rotate(-90 135 74)">PD4(XCK/T0)</text>
<text x="146.7" y="72.7" transform="rotate(-90 146.7 72.7)">PB1(OC1A)</text>
<text x="148.6" y="75.3" transform="rotate(-90 148.6 75.3)">PB2(SS/OC1B)</text>
<text x="150.6" y="76.2" transform="rotate(-90 150.6 76.2)">PB3(MOSI/OC2)</text>
<text x="152.5" y="72.4" transform="rotate(-90 152.5 72.4)">PB4(MISO)</text>
<text x="65.1" y="83" transform="rotate(-90 65.1 83)">+OUT_L</text>
<text x="67" y="83" transform="rotate(-90 67 83)">PGND</text>
<text x="69" y="83" transform="rotate(-90 69 83)">-OUT_L</text>
<text x="70.9" y="83" transform="rotate(-90 70.9 83)">PVDD</text>
<text x="72.9" y="83" transform="rotate(-90 72.9 83)">MUTE</text>
<text x="74.8" y="83" transform="rotate(-90 74.8 83)">VDD</text>
<text x="76.7" y="83" transform="rotate(-90 76.7 83)">INL</text>
<text x="78.7" y="83" transform="rotate(-90 78.7 83)">VREF</text>
<text x="64.2" y="87.4" transform="rotate(-90 64.2 87.4)">1</text>
<text x="66.2" y="87.4" transform="rotate(-90 66.2 87.4)">2</text>
<text x="68.1" y="87.4" transform="rotate(-90 68.1 87.4)">3</text>
<text x="70.1" y="87.4" transform="rotate(-90 70.1 87.4)">4</text>
<text x="72" y="87.4" transform="rotate(-90 72 87.4)">5</text>
<text x="74" y="87.4" transform="rotate(-90 74 87.4)">6</text>
<text x="75.9" y="87.4" transform="rotate(-90 75.9 87.4)">7</text>
<text x="77.8" y="87.4" transform="rotate(-90 77.8 87.4)">8</text>
<text x="109.8" y="89.8" transform="rotate(-90 109.8 89.8)">PC6(/RESET)</text>
<text x="113.7" y="89.8" transform="rotate(-90 113.7 89.8)">AVCC</text>
<text x="115.6" y="89.8" transform="rotate(-90 115.6 89.8)">VCC</text>
<text x="121.4" y="89.8" transform="rotate(-90 121.4 89.8)">AREF</text>
<text x="129.2" y="89.8" transform="rotate(-90 129.2 89.8)">PB6(XTAL1/TOSC1)</text>
<text x="133.1" y="89.8" transform="rotate(-90 133.1 89.8)">PB7(XTAL2/TOSC2)</text>
<text x="152.5" y="89.8" transform="rotate(-90 152.5 89.8)">AGND</text>
<text x="154.4" y="89.8" transform="rotate(-90 154.4 89.8)">GND</text>
<text x="108.9" y="95.1" transform="rotate(-90 108.9 95.1)">29</text>
<text x="112.8" y="93.6" transform="rotate(-90 112.8 93.6)">18</text>
<text x="114.7" y="94.3" transform="rotate(-90 114.7 94.3)">4*2</text>
<text x="120.6" y="93.6" transform="rotate(-90 120.6 93.6)">20</text>
<text x="128.3" y="92.7" transform="rotate(-90 128.3 92.7)">7</text>
<text x="132.2" y="92.7" transform="rotate(-90 132.2 92.7)">8</text>
<text x="151.6" y="93.6" transform="rotate(-90 151.6 93.6)">21</text>
<text x="153.6" y="94.3" transform="rotate(-90 153.6 94.3)">3*2</text>
<text x="132.2" y="105.4" transform="rotate(-180 132.2 105.4)">1</text>
<text x="141.4" y="105.4" transform="rotate(-180 141.4 105.4)">3</text>
<text x="64.2" y="112.1" transform="rotate(-90 64.2 112.1)">P$2</text>
<text x="66.2" y="112.1" transform="rotate(-90 66.2 112.1)">P$1</text>
<text x="136.1" y="110.2" transform="rotate(-90 136.1 110.2)">2</text>
<text x="65.1" y="116.6" transform="rotate(-90 65.1 116.6)">2</text>
<text x="67.1" y="116.6" transform="rotate(-90 67.1 116.6)">1</text>
<text x="39.4" y="124.9" transform="rotate(-180 39.4 124.9)">1</text>
<text x="39.4" y="128.8" transform="rotate(-180 39.4 128.8)">3</text>
<text x="39.4" y="126.8" transform="rotate(-180 39.4 126.8)">4</text>
<text x="39.4" y="130.7" transform="rotate(-180 39.4 130.7)">6</text>
<text x="39.4" y="132.7" transform="rotate(-180 39.4 132.7)">2</text>
<text x="65.2" y="158.9" transform="rotate(-180 65.2 158.9)">1</text>
<text x="67.1" y="156.4" transform="rotate(-90 67.1 156.4)">2</text>
<text x="70.5" y="158.9" transform="rotate(-180 70.5 158.9)">3</text>
<text x="119.6" y="158.8" transform="rotate(-90 119.6 158.8)">2</text>
<text x="119.6" y="171" transform="rotate(-90 119.6 171)">1</text>
<text x="119.6" y="185" transform="rotate(-90 119.6 185)">8</text>
<text x="121.5" y="185" transform="rotate(-90 121.5 185)">7</text>
<text x="123.5" y="185" transform="rotate(-90 123.5 185)">6</text>
<text x="125.4" y="185" transform="rotate(-90 125.4 185)">5</text>
<text x="120.5" y="191.3" transform="rotate(-90 120.5 191.3)">SW</text>
<text x="124.4" y="191.9" transform="rotate(-90 124.4 191.9)">VCC</text>
<text x="126.3" y="190.6" transform="rotate(-90 126.3 190.6)">FB</text>
<text x="122.4" y="193.2" transform="rotate(-90 122.4 193.2)">BOOT</text>
<text x="131.7" y="194" transform="rotate(-180 131.7 194)">GND</text>
<text x="136.1" y="194.8" transform="rotate(-180 136.1 194.8)">9</text>
<text x="120.4" y="200.5" transform="rotate(-90 120.4 200.5)">PGND</text>
<text x="122.4" y="200.5" transform="rotate(-90 122.4 200.5)">VIN</text>
<text x="124.3" y="200.5" transform="rotate(-90 124.3 200.5)">EN</text>
<text x="126.3" y="200.5" transform="rotate(-90 126.3 200.5)">PG</text>
<text x="119.6" y="205" transform="rotate(-90 119.6 205)">1</text>
<text x="121.5" y="205" transform="rotate(-90 121.5 205)">2</text>
<text x="123.5" y="205" transform="rotate(-90 123.5 205)">3</text>
<text x="125.4" y="205" transform="rotate(-90 125.4 205)">4</text>
<text x="66.2" y="225.8" transform="rotate(-90 66.2 225.8)">P$3</text>
<text x="68.1" y="225.8" transform="rotate(-90 68.1 225.8)">P$2</text>
<text x="70.1" y="225.8" transform="rotate(-90 70.1 225.8)">P$1</text>
<text x="121.5" y="227.7" transform="rotate(-90 121.5 227.7)">P$1</text>
<text x="123.5" y="227.7" transform="rotate(-90 123.5 227.7)">P$2</text>
<text x="125.4" y="227.7" transform="rotate(-90 125.4 227.7)">P$3</text>
<text x="127.4" y="227.7" transform="rotate(-90 127.4 227.7)">P$4</text>
<text x="129.3" y="227.7" transform="rotate(-90 129.3 227.7)">P$5</text>
<text x="131.2" y="227.7" transform="rotate(-90 131.2 227.7)">P$6</text>
<text x="133.2" y="227.7" transform="rotate(-90 133.2 227.7)">P$7</text>
<text x="135.1" y="227.7" transform="rotate(-90 135.1 227.7)">P$8</text>
<text x="137.1" y="227.7" transform="rotate(-90 137.1 227.7)">P$9</text>
<text x="139" y="227.7" transform="rotate(-90 139 227.7)">P$10</text>
<text x="67.1" y="230.3" transform="rotate(-90 67.1 230.3)">3</text>
<text x="69" y="230.3" transform="rotate(-90 69 230.3)">2</text>
<text x="70.9" y="230.3" transform="rotate(-90 70.9 230.3)">1</text>
<text x="122.4" y="232.2" transform="rotate(-90 122.4 232.2)">1</text>
<text x="124.3" y="232.2" transform="rotate(-90 124.3 232.2)">2</text>
<text x="126.3" y="232.2" transform="rotate(-90 126.3 232.2)">3</text>
<text x="128.2" y="232.2" transform="rotate(-90 128.2 232.2)">4</text>
<text x="130.2" y="232.2" transform="rotate(-90 130.2 232.2)">5</text>
<text x="132.1" y="232.2" transform="rotate(-90 132.1 232.2)">6</text>
<text x="134.1" y="232.2" transform="rotate(-90 134.1 232.2)">7</text>
<text x="136" y="232.2" transform="rotate(-90 136 232.2)">8</text>
<text x="137.9" y="232.2" transform="rotate(-90 137.9 232.2)">9</text>
<text x="139.9" y="233.1" transform="rotate(-90 139.9 233.1)">10</text>
</g>
<g font-size="1.5" fill="#808080">
<text x="49.7" y="175.1" transform="rotate(-90 49.7 175.1)">R3</text>
<text x="52.4" y="175.7" transform="rotate(-90 52.4 175.7)">5k6</text>
<text x="81.3" y="175.1" transform="rotate(-90 81.3 175.1)">R6</text>
<text x="83.5" y="175.7" transform="rotate(-90 83.5 175.7)">2k2</text>
<text x="73.5" y="186.8" transform="rotate(-90 73.5 186.8)">R5</text>
<text x="73.7" y="191.2" transform="rotate(-90 73.7 191.2)">10k</text>
<text x="50.2" y="192.6" transform="rotate(-90 50.2 192.6)">R2</text>
<text x="52.4" y="193.2" transform="rotate(-90 52.4 193.2)">47k</text>
<text x="81.3" y="192.6" transform="rotate(-90 81.3 192.6)">R4</text>
<text x="83.5" y="193.2" transform="rotate(-90 83.5 193.2)">3k9</text>
<text x="50.2" y="212" transform="rotate(-90 50.2 212)">R1</text>
<text x="52.4" y="212.6" transform="rotate(-90 52.4 212.6)">10k</text>
</g>
<g font-size="1.4" fill="#808080">
<text x="109.7" y="21.6" transform="rotate(-90 109.7 21.6)">RST</text>
<text x="111.6" y="21.6" transform="rotate(-90 111.6 21.6)">SCK</text>
<text x="113.5" y="21.6" transform="rotate(-90 113.5 21.6)">MISO</text>
<text x="120.3" y="21.6" transform="rotate(-90 120.3 21.6)">RXD</text>
<text x="122.3" y="21.6" transform="rotate(-90 122.3 21.6)">TXD</text>
<text x="142.2" y="19.7" transform="rotate(-90 142.2 19.7)">T3</text>
<text x="145.1" y="19.7" transform="rotate(-90 145.1 19.7)">BC847</text>
<text x="143.7" y="37.9" transform="rotate(-90 143.7 37.9)">RST_PI</text>
<text x="109.7" y="46.9" transform="rotate(-90 109.7 46.9)">GND</text>
<text x="111.6" y="47.4" transform="rotate(-90 111.6 47.4)">MOSI</text>
<text x="113.5" y="46.4" transform="rotate(-90 113.5 46.4)">+5V</text>
<text x="120.3" y="45.6" transform="rotate(-90 120.3 45.6)">PD6</text>
<text x="122.3" y="45.6" transform="rotate(-90 122.3 45.6)">PD5</text>
<text x="124.2" y="45.6" transform="rotate(-90 124.2 45.6)">PD4</text>
<text x="127.2" y="54.6" transform="rotate(-90 127.2 54.6)">RXD</text>
<text x="129.1" y="54.6" transform="rotate(-90 129.1 54.6)">TXD</text>
<text x="131" y="54.6" transform="rotate(-90 131 54.6)">RST_PI</text>
<text x="133" y="54.6" transform="rotate(-90 133 54.6)">MUTE</text>
<text x="134.9" y="54.6" transform="rotate(-90 134.9 54.6)">PD4</text>
<text x="136.9" y="54.6" transform="rotate(-90 136.9 54.6)">PD5</text>
<text x="138.8" y="54.6" transform="rotate(-90 138.8 54.6)">PD6</text>
<text x="150.4" y="54.6" transform="rotate(-90 150.4 54.6)">MOSI</text>
<text x="152.4" y="54.6" transform="rotate(-90 152.4 54.6)">MISO</text>
<text x="154.3" y="54.6" transform="rotate(-90 154.3 54.6)">SCK</text>
<text x="103.3" y="94.9" transform="rotate(-180 103.3 94.9)">RST</text>
<text x="72.8" y="105.1" transform="rotate(-90 72.8 105.1)">MUTE</text>
<text x="61.6" y="115.6" transform="rotate(-90 61.6 115.6)">X2</text>
<text x="50" y="124.1" transform="rotate(-180 50 124.1)">RASPIN</text>
<text x="76.6" y="125.2" transform="rotate(-90 76.6 125.2)">RASPOUT</text>
<text x="51.5" y="131.9" transform="rotate(-180 51.5 131.9)">RASPOUT</text>
<text x="131" y="133.3" transform="rotate(-90 131 133.3)">FB</text>
<text x="67.9" y="139.2" transform="rotate(-90 67.9 139.2)">RASPIN</text>
<text x="65.4" y="148.2" transform="rotate(-90 65.4 148.2)">C5</text>
<text x="70.3" y="148.2" transform="rotate(-90 70.3 148.2)">2µ2</text>
<text x="125.3" y="149" transform="rotate(-90 125.3 149)">C14</text>
<text x="129.2" y="149" transform="rotate(-90 129.2 149)">1mF/6.3V</text>
<text x="65.4" y="157.4" transform="rotate(-90 65.4 157.4)">R7</text>
<text x="69.3" y="157.1" transform="rotate(-90 69.3 157.1)">5k</text>
<text x="125.3" y="157.7" transform="rotate(-90 125.3 157.7)">C3</text>
<text x="129.2" y="161.6" transform="rotate(-90 129.2 161.6)">1mF/6.3V</text>
<text x="60.6" y="169.6" transform="rotate(-90 60.6 169.6)">C1</text>
<text x="63.5" y="169.6" transform="rotate(-90 63.5 169.6)">10p</text>
<text x="126.2" y="178" transform="rotate(-90 126.2 178)">FB</text>
<text x="60.6" y="181.9" transform="rotate(-90 60.6 181.9)">T2</text>
<text x="63.5" y="183.9" transform="rotate(-90 63.5 183.9)">BC847</text>
<text x="81" y="184.4" transform="rotate(-90 81 184.4)">C4</text>
<text x="83.9" y="184.9" transform="rotate(-90 83.9 184.9)">2µ2</text>
<text x="63.5" y="200.4" transform="rotate(-90 63.5 200.4)">T1</text>
<text x="65.4" y="200.4" transform="rotate(-90 65.4 200.4)">BC847</text>
<text x="66.4" y="208.4" transform="rotate(-90 66.4 208.4)">C6</text>
<text x="71.3" y="208.5" transform="rotate(-90 71.3 208.5)">2µ2</text>
<text x="81" y="211.6" transform="rotate(-90 81 211.6)">C7</text>
<text x="83.9" y="211.4" transform="rotate(-90 83.9 211.4)">10p</text>
<text x="129.2" y="214.8" transform="rotate(-180 129.2 214.8)">C2</text>
<text x="129.7" y="212.9" transform="rotate(-180 129.7 212.9)">820u / 35V</text>
<text x="64.5" y="229.2" transform="rotate(-90 64.5 229.2)">X1</text>
<text x="118.9" y="231.2" transform="rotate(-90 118.9 231.2)">X3</text>
</g>
<g font-size="1.4" fill="#c90d0c">
<text x="125.4" y="155.2" transform="rotate(-180 125.4 155.2)">+</text>
<text x="125.4" y="150.3" transform="rotate(-180 125.4 150.3)">+</text>
<text x="125.4" y="211.5" transform="rotate(-180 125.4 211.5)">+</text>
</g>
</svg>
